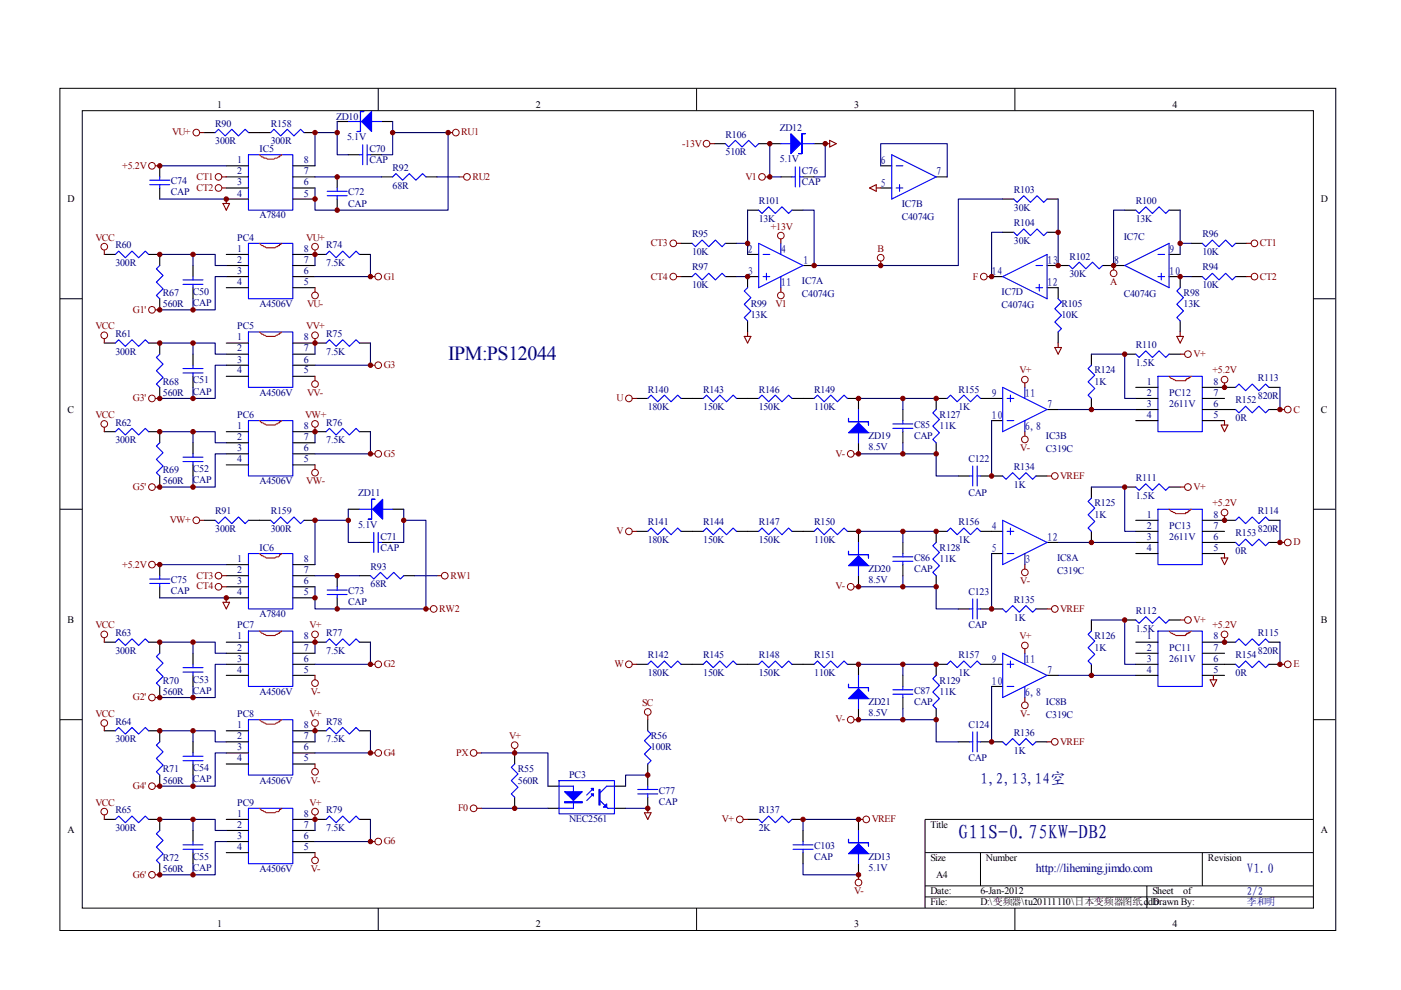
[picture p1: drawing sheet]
<svg xmlns="http://www.w3.org/2000/svg" width="297mm" height="210mm" viewBox="0 0 297 210" stroke-linecap="round" stroke-linejoin="round" font-family="sans-serif">
<g fill="none" stroke="#000" stroke-width=".21">
<path d="M12.7 18.7h270.5v178.6h-270.5zM80.2 18.7v4.7M147.7 18.7v4.7M215.2 18.7v4.7M17.4 23.5h261.1v169h-261.1zM12.7 63.3h4.7M278.4 63.3h4.7M12.7 108h4.7M278.4 108h4.7M12.7 152.6h4.7M278.4 152.6h4.7M278.4 173.7h-82.3v18.8"/>
<path d="M80.2 192.5v4.7M147.7 192.5v4.7M196.1 180.8h82.3M196.1 187.8h82.3M196.1 190.2h82.3M207.9 180.8v7M215.2 192.5v4.7M243.2 187.8v4.7M254.9 180.8v7"/>
</g>
<g fill="none" stroke="#00f" stroke-width=".23">
<path d="M31.7 39.2h4.3M31.7 38.2h4.3M33.9 37.5v.7M33.9 39.2v.7M45.6 28.1l.7-.7 1.4 1.4 1.4-1.4 1.5 1.4 1.4-1.4 .7 .7M52.7 32.8h9.4v11.8h-9.4zM57.4 28.1l.7-.7 1.4 1.4 1.4-1.4 1.4 1.4 1.4-1.4 .7 .7M71.5 39.9v.7M73.8 25.8h7.1M76.2 32.8h.7M76.9 30.7v4.2M77.8 32.8h.7"/>
<path d="M77.8 30.7v4.2M83.2 37.5l.8-.7 1.4 1.4 1.4-1.4 1.4 1.4 1.4-1.4 .7 .7M153.8 30.5l.7 .7 1.4-1.4 1.4 1.4 1.4-1.4 1.4 1.4 .8-.7M165.6 30.5h7M167.9 37.5h.7M168.6 35.4v4.2M169.6 37.5h.7M169.6 35.4v4.2M189.1 32.8l9.4 4.7-9.4 4.7zM190 35.2h1.4M190 39.9h1.4M190.7 39.2v1.4"/>
<path d="M24.5 53.9l.7-.7 1.4 1.5 1.4-1.5 1.4 1.5 1.4-1.5 .7 .7M33.9 56.3l-.7 .7 1.4 1.4-1.4 1.4 1.4 1.4-1.4 1.4 .7 .7M38.8 59.3h4.2M40.9 58.6v.7M52.7 51.6h9.4v11.7h-9.4zM69.1 53.9l.7-.7 1.5 1.5 1.4-1.5 1.4 1.5 1.4-1.5 .7 .7M69.4 41.5h4.2M69.4 40.6h4.2M71.5 41.5v.7M146.7 51.6l.7 .7 1.5-1.4 1.4 1.4 1.4-1.4 1.4 1.4 .7-.7M146.7 58.6l.7-.7 1.5 1.4 1.4-1.4 1.4 1.4 1.4-1.4 .7 .7M160.9 44.6l.7 .7 1.4-1.4 1.4 1.4 1.4-1.4 1.4 1.4 .7-.7"/>
<path d="M160.9 51.6l9.4 4.7-9.4 4.7zM161.8 53.9h1.4M161.8 58.6h1.4M162.5 57.9v1.4M165.6 51.6v2.3M165.6 58.6v2.4M212.6 58.6l9.4-4.7v9.4zM214.9 49.3l.7 .7 1.5-1.5 1.4 1.5 1.4-1.5 1.4 1.5 .7-.7M214.9 42.2l.7 .7 1.5-1.4 1.4 1.4 1.4-1.4 1.4 1.4 .7-.7M219.6 56.3h1.5M226.7 56.3l.7 .7 1.4-1.4 1.4 1.4 1.4-1.4 1.4 1.4 .8-.7M238.5 56.3l9.4-4.7v9.4z"/>
<path d="M240.8 44.6l.7 .7 1.4-1.4 1.4 1.4 1.4-1.4 1.5 1.4 .7-.7M245.5 53.9h1.4M245.5 58.6h1.4M246.2 57.9v1.4M254.9 58.6l.7 .7 1.4-1.4 1.4 1.4 1.5-1.4 1.4 1.4 .7-.7M254.9 51.6l.7 .7 1.4-1.4 1.4 1.4 1.5-1.4 1.4 1.4 .7-.7M24.5 72.7l.7-.7 1.4 1.4 1.4-1.4 1.4 1.4 1.4-1.4 .7 .7M33.9 75.1l-.7 .7 1.4 1.4-1.4 1.4 1.4 1.4-1.4 1.4 .7 .7M38.8 60.3h4.2M38.8 78.1h4.2M38.8 79.1h4.2M40.9 60.3v.7"/>
<path d="M40.9 77.4v.7M40.9 79.1v.7M52.7 70.4h9.4v11.7h-9.4zM69.1 72.7l.7-.7 1.5 1.4 1.4-1.4 1.4 1.4 1.4-1.4 .7 .7M158.5 61l-.7 .7 1.4 1.4-1.4 1.4 1.4 1.4-1.4 1.4 .7 .7M219.6 61h1.5M220.4 60.3v1.4M224.3 63.3l.8 .7-1.5 1.5 1.5 1.4-1.5 1.4 1.5 1.4-.8 .7M231.4 77.4l-.7 .7 1.4 1.4-1.4 1.5 1.4 1.4-1.4 1.4 .7 .7M240.8 75.1l.7 .7 1.4-1.4 1.4 1.4 1.4-1.4 1.5 1.4 .7-.7M245.5 79.8h9.4v11.7h-9.4zM250.2 61l-.7 .7 1.4 1.4-1.4 1.4 1.4 1.4-1.4 1.4 .7 .7"/>
<path d="M24.5 91.5l.7-.7 1.4 1.4 1.4-1.4 1.4 1.4 1.4-1.4 .7 .7M33.9 93.9l-.7 .7 1.4 1.4-1.4 1.4 1.4 1.4-1.4 1.4 .7 .7M38.8 96.9h4.2M38.8 97.9h4.2M40.9 96.2v.7M40.9 97.9v.7M52.7 89.2h9.4v11.7h-9.4zM69.1 91.5l.7-.7 1.5 1.4 1.4-1.4 1.4 1.4 1.4-1.4 .7 .7M137.3 84.5l.7-.7 1.5 1.4 1.4-1.4 1.4 1.4 1.4-1.4 .7 .7M149.1 84.5l.7-.7 1.4 1.4 1.4-1.4 1.4 1.4 1.4-1.4 .8 .7M160.9 84.5l.7-.7 1.4 1.4 1.4-1.4 1.4 1.4 1.4-1.4 .7 .7M172.6 84.5l.7-.7 1.4 1.4 1.4-1.4 1.5 1.4 1.4-1.4 .7 .7"/>
<path d="M182 86.8v7.1M189.3 89.9h4.2M189.3 90.8h4.2M191.4 89.2v.7M191.4 90.8v.7M198.5 86.8l-.7 .7 1.4 1.4-1.4 1.5 1.4 1.4-1.4 1.4 .7 .7M200.8 84.5l.7-.7 1.4 1.4 1.5-1.4 1.4 1.4 1.4-1.4 .7 .7M206.2 98.8v4.2M207.2 98.8v4.2M212.6 82.1l9.4 4.7-9.4 4.7zM213.5 89.2h1.4M213.5 84.5h1.4"/>
<path d="M214.2 83.8v1.4M217.3 82.1v2.4M217.3 89.2v2.3M262 86.8l.7 .7 1.4-1.4 1.4 1.4 1.4-1.4 1.4 1.4 .7-.7M262 82.1l.7-.7 1.4 1.4 1.4-1.4 1.4 1.4 1.4-1.4 .7 .7M45.6 110.3l.7 .7 1.4-1.4 1.4 1.4 1.5-1.4 1.4 1.4 .7-.7M52.7 117.4h9.4v11.7h-9.4zM57.4 110.3l.7 .7 1.4-1.4 1.4 1.4 1.4-1.4 1.4 1.4 .7-.7M76.2 108h7M78.5 115h.8M79.3 112.9v4.2M80.2 115h.7"/>
<path d="M80.2 112.9v4.2M137.3 112.7l.7-.7 1.5 1.4 1.4-1.4 1.4 1.4 1.4-1.4 .7 .7M149.1 112.7l.7-.7 1.4 1.4 1.4-1.4 1.4 1.4 1.4-1.4 .8 .7M160.9 112.7l.7-.7 1.4 1.4 1.4-1.4 1.4 1.4 1.4-1.4 .7 .7M172.6 112.7l.7-.7 1.4 1.4 1.4-1.4 1.5 1.4 1.4-1.4 .7 .7M182 115v7.1M189.3 118.1h4.2M189.3 119h4.2M191.4 117.4v.7M191.4 119v.7M198.5 115l-.7 .7 1.4 1.4-1.4 1.4 1.4 1.4-1.4 1.5 .7 .7M200.8 112.7l.7-.7 1.4 1.4 1.5-1.4 1.4 1.4 1.4-1.4 .7 .7"/>
<path d="M205.5 100.9h.7M207.2 100.9h.7M212.6 100.9l.7 .7 1.4-1.4 1.4 1.4 1.4-1.4 1.4 1.4 .7-.7M212.6 110.3l9.4 4.7-9.4 4.7zM213.5 117.4h1.4M213.5 112.7h1.4M214.2 112v1.4M231.4 105.6l-.7 .7 1.4 1.4-1.4 1.4 1.4 1.5-1.4 1.4 .7 .7M240.8 103.3l.7 .7 1.4-1.4 1.4 1.4 1.4-1.4 1.5 1.4 .7-.7M245.5 108h9.4v11.7h-9.4zM262 115l.7 .7 1.4-1.4 1.4 1.4 1.4-1.4 1.4 1.4 .7-.7M262 110.3l.7-.7 1.4 1.4 1.4-1.4 1.4 1.4 1.4-1.4 .7 .7"/>
<path d="M24.5 136.2l.7-.8 1.4 1.5 1.4-1.5 1.4 1.5 1.4-1.5 .7 .8M31.7 123.7h4.3M31.7 122.8h4.3M33.9 138.5l-.7 .7 1.4 1.4-1.4 1.4 1.4 1.4-1.4 1.4 .7 .7M33.9 122.1v.7M33.9 123.7v.7M52.7 133.8h9.4v11.7h-9.4zM69.1 136.2l.7-.8 1.5 1.5 1.4-1.5 1.4 1.5 1.4-1.5 .7 .8M69.4 125.1h4.2M69.4 126.1h4.2M71.5 124.4v.7M71.5 126.1v.7"/>
<path d="M78.5 122.1l.8 .7 1.4-1.4 1.4 1.4 1.4-1.4 1.4 1.4 .7-.7M205.5 129.1h.7M206.2 127v4.2M207.2 127v4.2M207.2 129.1h.7M212.6 129.1l.7 .7 1.4-1.4 1.4 1.4 1.4-1.4 1.4 1.4 .7-.7M212.6 138.5l9.4 4.7-9.4 4.7zM217.3 138.5v2.4M231.4 133.8l-.7 .7 1.4 1.4-1.4 1.4 1.4 1.4-1.4 1.4 .7 .8M240.8 131.5l.7 .7 1.4-1.4 1.4 1.4 1.4-1.4 1.5 1.4 .7-.7M245.5 133.8h9.4v11.7h-9.4zM262 136.2l.7-.8 1.4 1.5 1.4-1.5 1.4 1.5 1.4-1.5 .7 .8"/>
<path d="M24.5 154.9l.7-.7 1.4 1.4 1.4-1.4 1.4 1.4 1.4-1.4 .7 .7M33.9 157.3l-.7 .7 1.4 1.4-1.4 1.4 1.4 1.4-1.4 1.4 .7 .7M38.8 141.6h4.2M38.8 142.5h4.2M40.9 140.9v.7M40.9 142.5v.7M40.9 159.6v.7M52.7 152.6h9.4v11.7h-9.4zM69.1 154.9l.7-.7 1.5 1.4 1.4-1.4 1.4 1.4 1.4-1.4 .7 .7M137.3 154.9l.7 .7-1.4 1.5 1.4 1.4-1.4 1.4 1.4 1.4-.7 .7M137.3 140.9l.7-.8 1.5 1.5 1.4-1.5 1.4 1.5 1.4-1.5 .7 .8M149.1 140.9l.7-.8 1.4 1.5 1.4-1.5 1.4 1.5 1.4-1.5 .8 .8"/>
<path d="M160.9 140.9l.7-.8 1.4 1.5 1.4-1.5 1.4 1.5 1.4-1.5 .7 .8M172.6 140.9l.7-.8 1.4 1.5 1.4-1.5 1.5 1.5 1.4-1.5 .7 .8M182 143.2v7M189.3 146.3h4.2M189.3 147.2h4.2M191.4 145.5v.8M191.4 147.2v.7M198.5 143.2l-.7 .7 1.4 1.4-1.4 1.4 1.4 1.4-1.4 1.4 .7 .7M200.8 140.9l.7-.8 1.4 1.5 1.5-1.5 1.4 1.5 1.4-1.5 .7 .8M205.5 157.3h.7M206.2 155.2v4.2M207.2 155.2v4.2"/>
<path d="M207.2 157.3h.7M212.6 157.3l.7 .7 1.4-1.4 1.4 1.4 1.4-1.4 1.4 1.4 .7-.7M213.5 145.5h1.4M213.5 140.9h1.4M214.2 140.1v1.5M217.3 145.5v2.4M262 140.9l.7 .7 1.4-1.5 1.4 1.5 1.4-1.5 1.4 1.5 .7-.7M24.5 173.7l.7-.7 1.4 1.4 1.4-1.4 1.4 1.4 1.4-1.4 .7 .7M33.9 176.1l-.7 .7 1.4 1.4-1.4 1.4 1.4 1.4-1.4 1.4 .7 .7M38.8 160.3h4.2M38.8 161.3h4.2M38.8 179.1h4.2"/>
<path d="M40.9 161.3v.7M40.9 178.4v.7M52.7 171.4h9.4v11.7h-9.4zM69.1 173.7l.7-.7 1.5 1.4 1.4-1.4 1.4 1.4 1.4-1.4 .7 .7M109.1 162l-.7 .7 1.4 1.4-1.4 1.4 1.4 1.4-1.4 1.4 .7 .7M118.5 165.5h11.8v7.1h-11.8zM118.5 166.7h3.1v4.7h-3.1M125.8 168.3l-1.4 1.4M125.8 167.2l-1.4 1.4M127.2 169.7l1.7 1.7h1.4M130.3 166.7h-1.7l-1.4 1.4M135.2 168.3h4.3"/>
<path d="M135.2 167.4h4.3M137.3 166.7v.7M137.3 168.3v.7M160.9 173.7l.7 .7 1.4-1.4 1.4 1.4 1.4-1.4 1.4 1.4 .7-.7M168.1 179.1h4.3M170.3 178.4v.7M182 176.1v7M38.8 180.1h4.2M40.9 180.1v.7M168.1 180.1h4.3M170.3 180.1v.7"/>
</g>
<g fill="none" stroke="#000" stroke-width=".23">
<path d="M33.9 35.2v2.3M33.9 39.9v2.3M43.3 28.1h2.3M48 35.2h4.7M48 37.5h4.7M48 39.9h4.7M52.7 28.1h4.7M62.1 35.2h4.7M62.1 37.5h4.7M62.1 39.9h4.7M64.4 28.1h2.4M71.5 37.5v2.4"/>
<path d="M71.5 25.8h2.3M73.8 32.8h2.4M78.5 32.8h2.4M80.9 37.5h2.3M80.9 25.8h2.3M90.3 37.5h2.4M151.4 30.5h2.4M160.9 30.5h4.7M165.6 37.5h2.3M170.3 37.5h2.3M172.6 30.5h2.4M186.7 35.2h2.4"/>
<path d="M186.7 39.9h2.4M198.5 37.5h2.3M22.1 53.9h2.4M31.5 53.9h2.4v2.4M40.9 56.3v2.3M48 42.2h4.7M48 53.9h4.7M48 56.3h4.7M48 58.6h4.7M62.1 42.2h4.7M62.1 53.9h7M62.1 56.3h4.7"/>
<path d="M62.1 58.6h4.7M71.5 42.2v2.4M76.2 53.9h2.3M144.4 58.6h2.3M144.4 51.6h2.3M153.8 58.6h2.4M153.8 51.6h2.4M158.5 53.9h2.4M158.5 44.6h2.4M160.9 58.6h-2.4v2.4M167.9 44.6h2.4M170.3 56.3h2.3"/>
<path d="M210.2 58.6h2.4M212.6 42.2h2.3M212.6 49.3h2.3M222 42.2h2.3M222 56.3h4.7M222 49.3h2.3M233.8 56.3h4.7M238.5 44.6h2.3M247.9 53.9h2.3M247.9 58.6h2.3v2.4M247.9 44.6h2.3M252.6 58.6h2.3"/>
<path d="M252.6 51.6h2.3M262 58.6h2.3M262 51.6h2.3M22.1 72.7h2.4M31.5 72.7h2.4v2.4M33.9 63.3v2.4M40.9 61v2.3M40.9 75.1v2.3M40.9 79.8v2.3M48 61h4.7M48 72.7h4.7M48 75.1h4.7"/>
<path d="M48 77.4h4.7M48 79.8h4.7M62.1 61h4.7M62.1 72.7h7M62.1 75.1h4.7M62.1 77.4h4.7M62.1 79.8h4.7M76.2 72.7h2.3M158.5 68v2.4M222 61h2.3v2.3M224.3 70.4v2.3M231.4 75.1v2.3"/>
<path d="M238.5 75.1h2.3M247.9 75.1h2.3M250.2 68v2.4M22.1 91.5h2.4M31.5 91.5h2.4v2.4M33.9 82.1v2.4M40.9 93.9v2.3M40.9 98.6v2.3M48 91.5h4.7M48 93.9h4.7M48 96.2h4.7M48 98.6h4.7"/>
<path d="M62.1 91.5h7M62.1 93.9h4.7M62.1 96.2h4.7M62.1 98.6h4.7M76.2 91.5h2.3M135 84.5h2.3M144.4 84.5h4.7M156.2 84.5h4.7M167.9 84.5h4.7M179.7 84.5h2.3v2.3M182 93.9v2.3M191.4 86.8v2.4"/>
<path d="M191.4 91.5v2.4M198.5 93.9v2.3M200.8 84.5h-2.3v2.3M207.9 84.5h4.7M210.2 89.2h2.4M222 86.8h2.3M231.4 84.5v2.3M240.8 89.2h4.7M240.8 84.5h4.7M240.8 86.8h4.7M240.8 82.1h4.7M254.9 89.2h4.7"/>
<path d="M254.9 84.5h4.7M254.9 86.8h7.1M254.9 82.1h7.1M269 86.8h2.4M269 82.1h2.4M33.9 100.9v2.4M33.9 119.7v2.4M43.3 110.3h2.3M48 119.7h4.7M52.7 110.3h4.7M62.1 119.7h4.7M64.4 110.3h2.4"/>
<path d="M73.8 108h2.4M76.2 115h2.3M80.9 115h2.3M83.2 108h2.4M135 112.7h2.3M144.4 112.7h4.7M156.2 112.7h4.7M167.9 112.7h4.7M179.7 112.7h2.3v2.3M191.4 115v2.4M191.4 119.7v2.4M200.8 112.7h-2.3v2.3"/>
<path d="M203.2 100.9h2.3M207.9 112.7h4.7M207.9 100.9h4.7M210.2 117.4h2.4M219.6 100.9h2.4M222 115h2.3M231.4 103.3v2.3M231.4 112.7v2.3M238.5 103.3h2.3M240.8 110.3h4.7M240.8 115h4.7M240.8 117.4h4.7"/>
<path d="M240.8 112.7h4.7M247.9 103.3h2.3M254.9 110.3h7.1M254.9 115h7.1M254.9 117.4h4.7M254.9 112.7h4.7M269 110.3h2.4M269 115h2.4M22.1 136.2h2.4M31.5 136.2h2.4v2.3M33.9 124.4v2.4M40.9 138.5v2.4"/>
<path d="M48 122.1h4.7M48 124.4h4.7M48 126.8h4.7M48 136.2h4.7M48 138.5h4.7M62.1 122.1h4.7M62.1 124.4h4.7M62.1 126.8h4.7M62.1 136.2h7M62.1 138.5h4.7M71.5 122.1v2.3M71.5 126.8v2.3"/>
<path d="M76.2 122.1h2.3M76.2 136.2h2.3M85.6 122.1h2.4M182 122.1v2.3M198.5 122.1v2.3M203.2 129.1h2.3M207.9 129.1h4.7M219.6 129.1h2.4M231.4 131.5v2.3M238.5 131.5h2.3M240.8 136.2h4.7M240.8 138.5h4.7"/>
<path d="M247.9 131.5h2.3M254.9 136.2h7.1M254.9 138.5h4.7M269 136.2h2.4M22.1 154.9h2.4M31.5 154.9h2.4v2.4M33.9 145.5v2.4M40.9 143.2v2.3M40.9 157.3v2.3M48 140.9h4.7M48 143.2h4.7M48 154.9h4.7"/>
<path d="M48 157.3h4.7M48 159.6h4.7M62.1 140.9h4.7M62.1 143.2h4.7M62.1 154.9h7M62.1 157.3h4.7M62.1 159.6h4.7M76.2 154.9h2.3M109.1 159.6v2.4M135 140.9h2.3M137.3 152.6v2.3M144.4 140.9h4.7"/>
<path d="M156.2 140.9h4.7M167.9 140.9h4.7M179.7 140.9h2.3v2.3M182 150.2v2.4M191.4 143.2v2.3M191.4 147.9v2.3M198.5 150.2v2.4M200.8 140.9h-2.3v2.3M203.2 157.3h2.3M207.9 140.9h4.7M207.9 157.3h4.7M210.2 145.5h2.4"/>
<path d="M219.6 157.3h2.4M222 143.2h2.3M231.4 140.9v2.3M240.8 140.9h4.7M240.8 143.2h4.7M254.9 140.9h7.1M254.9 143.2h4.7M269 140.9h2.4M22.1 173.7h2.4M31.5 173.7h2.4v2.4M33.9 164.3v2.4M40.9 162v2.3"/>
<path d="M40.9 176.1v2.3M48 162h4.7M48 173.7h4.7M48 176.1h4.7M48 178.4h4.7M62.1 162h4.7M62.1 173.7h7M62.1 176.1h4.7M62.1 178.4h4.7M76.2 173.7h2.3M109.1 169v2.4M116.2 166.7h2.3"/>
<path d="M116.2 171.4h2.3M130.3 166.7h2.3M130.3 171.4h2.3M137.3 162v4.7M137.3 169v2.4M158.5 173.7h2.4M167.9 173.7h2.4M170.3 176.1v2.3M182 173.7v2.4M33.9 183.1v2.4M40.9 180.8v2.3M48 180.8h4.7"/>
<path d="M62.1 180.8h4.7M170.3 180.8v2.3M182 183.1v2.4"/>
</g>
<path d="M55 32.8l.5 .5h.2l.3 .2h.4l.3 .2h1.4l.2-.2h.5l.5-.2v-.3l.4-.2M55 51.6a2.67 2.67 0 0 0 2.1 .9 2.17 2.17 0 0 0 1.9-.4h.3v-.3h.2l.2-.2M55 70.4a2.71 2.71 0 0 0 2.1 .9 2.17 2.17 0 0 0 1.9-.4h.3v-.3h.2l.2-.2M247.9 79.8a2.68 2.68 0 0 0 2.1 .9h1.4l.2-.4h.5v-.3l.5-.2M55 89.2a2.71 2.71 0 0 0 2.1 .9 2.17 2.17 0 0 0 1.9-.5h.3v-.2l.4-.2M55 117.4a2.71 2.71 0 0 0 2.1 .9h1.2l.3-.2h.4l.3-.5h.2l.2-.2M247.9 108a2.68 2.68 0 0 0 2.1 .9h1.4v-.2h.5l.2-.5 .5-.2M55 133.8a2.71 2.71 0 0 0 2.1 .9 2.17 2.17 0 0 0 1.9-.4h.3v-.3l.4-.2M247.9 133.8a2.71 2.71 0 0 0 2.1 .9h1.4l.2-.4h.5v-.3l.5-.2M55 152.6a2.68 2.68 0 0 0 2.1 .9 2.19 2.19 0 0 0 1.9-.4h.3v-.3l.4-.2M55 171.4a2.68 2.68 0 0 0 2.1 .9h1.2l.3-.2h.4l.3-.5 .4-.2" fill="none" stroke="#f00" stroke-width=".23"/>
<g fill="none" stroke="#800000" stroke-width=".21">
<circle cx="32.2" cy="35.2" r=".71"/>
<circle cx="41.6" cy="28.1" r=".7"/>
<circle cx="46.3" cy="39.9" r=".7"/>
<circle cx="46.3" cy="37.5" r=".7"/>
<circle cx="96.7" cy="28.1" r=".7"/>
<circle cx="99" cy="37.5" r=".71"/>
<circle cx="149.8" cy="30.5" r=".71"/>
<circle cx="161.6" cy="37.5" r=".71"/>
<circle cx="22.1" cy="52.3" r=".71"/>
<circle cx="66.8" cy="52.3" r=".71"/>
<circle cx="80.2" cy="58.6" r=".71"/>
<circle cx="142.7" cy="51.6" r=".71"/>
<circle cx="142.7" cy="58.6" r=".71"/>
<circle cx="165.6" cy="50" r=".7"/>
<circle cx="186.7" cy="54.7" r=".71"/>
<circle cx="208.6" cy="58.6" r=".71"/>
<circle cx="236.1" cy="57.9" r=".71"/>
<circle cx="266" cy="51.6" r=".71"/>
<circle cx="266" cy="58.6" r=".7"/>
<circle cx="22.1" cy="71.1" r=".71"/>
<circle cx="32.2" cy="65.7" r=".71"/>
<circle cx="66.8" cy="62.6" r=".71"/>
<circle cx="66.8" cy="71.1" r=".71"/>
<circle cx="80.2" cy="77.4" r=".71"/>
<circle cx="165.6" cy="62.6" r=".71"/>
<circle cx="251.9" cy="75.1" r=".71"/>
<circle cx="22.1" cy="89.9" r=".71"/>
<circle cx="32.2" cy="84.5" r=".71"/>
<circle cx="66.8" cy="81.4" r=".71"/>
<circle cx="66.8" cy="89.9" r=".71"/>
<circle cx="80.2" cy="96.2" r=".71"/>
<circle cx="133.3" cy="84.5" r=".7"/>
<circle cx="180.4" cy="96.2" r=".71"/>
<circle cx="217.3" cy="93.2" r=".71"/>
<circle cx="217.3" cy="80.5" r=".7"/>
<circle cx="259.6" cy="80.5" r=".71"/>
<circle cx="273" cy="86.8" r=".71"/>
<circle cx="32.2" cy="103.3" r=".71"/>
<circle cx="32.2" cy="119.7" r=".71"/>
<circle cx="41.6" cy="110.3" r=".71"/>
<circle cx="66.8" cy="100.2" r=".71"/>
<circle cx="133.3" cy="112.7" r=".71"/>
<circle cx="223.6" cy="100.9" r=".7"/>
<circle cx="251.9" cy="103.3" r=".71"/>
<circle cx="259.6" cy="108.7" r=".71"/>
<circle cx="273" cy="115" r=".71"/>
<circle cx="22.1" cy="134.5" r=".71"/>
<circle cx="46.3" cy="124.4" r=".7"/>
<circle cx="46.3" cy="122.1" r=".7"/>
<circle cx="66.8" cy="134.5" r=".71"/>
<circle cx="92" cy="129.1" r=".71"/>
<circle cx="94.3" cy="122.1" r=".71"/>
<circle cx="180.4" cy="124.4" r=".7"/>
<circle cx="217.3" cy="121.4" r=".7"/>
<circle cx="217.3" cy="136.9" r=".7"/>
<circle cx="223.6" cy="129.1" r=".71"/>
<circle cx="251.9" cy="131.5" r=".71"/>
<circle cx="259.6" cy="134.5" r=".71"/>
<circle cx="22.1" cy="153.3" r=".71"/>
<circle cx="32.2" cy="147.9" r=".71"/>
<circle cx="66.8" cy="144.8" r=".71"/>
<circle cx="66.8" cy="153.3" r=".71"/>
<circle cx="80.2" cy="140.8" r=".71"/>
<circle cx="80.2" cy="159.6" r=".71"/>
<circle cx="100.4" cy="159.6" r=".71"/>
<circle cx="109.1" cy="158" r=".71"/>
<circle cx="133.3" cy="140.8" r=".71"/>
<circle cx="137.3" cy="150.9" r=".71"/>
<circle cx="180.4" cy="152.6" r=".7"/>
<circle cx="217.3" cy="149.5" r=".7"/>
<circle cx="223.6" cy="157.3" r=".71"/>
<circle cx="273" cy="140.8" r=".71"/>
<circle cx="22.1" cy="172.1" r=".71"/>
<circle cx="32.2" cy="166.7" r=".71"/>
<circle cx="66.8" cy="163.6" r=".71"/>
<circle cx="66.8" cy="172.1" r=".71"/>
<circle cx="80.2" cy="178.4" r=".71"/>
<circle cx="100.4" cy="171.4" r=".71"/>
<circle cx="156.9" cy="173.7" r=".71"/>
<circle cx="183.7" cy="173.7" r=".71"/>
<circle cx="32.2" cy="185.5" r=".71"/>
<circle cx="66.8" cy="182.4" r=".71"/>
<circle cx="182" cy="187.1" r=".71"/>
</g>
<g fill="none" stroke="#800000" stroke-width=".23">
<path d="M32.9 35.2h1M42.3 28.1h1M47 37.5h1M47 39.9h1M95 28.1h.9M97.4 37.5h.9M150.5 30.5h.9M162.3 37.5h.9M175 30.5h.9M175.9 29.8l1.4 .7-1.4 .7zM184.4 39.9l1.4-.7v1.4zM185.8 39.9h.9"/>
<path d="M22.1 53v.9M47.3 43.1h1.4l-.7 1.5zM48 42.2v.9M66.8 53v.9M78.5 58.6h1M143.5 51.6h.9M143.5 58.6h.9M165.6 50.7v.9M186.7 55.4v.9M209.3 58.6h.9M236.1 56.3v.9M264.3 51.6h1"/>
<path d="M264.3 58.6h1M22.1 71.8v.9M32.9 65.7h1M66.8 61v.9M66.8 71.8v.9M66.8 79.8v.9M78.5 77.4h1M157.8 71.3h1.4l-.7 1.4zM158.5 70.4v.9M165.6 61v.9M223.6 73.7h1.5l-.8 1.4zM224.3 72.7v1"/>
<path d="M249.5 71.3h1.4l-.7 1.4zM250.2 70.4v.9M250.2 75.1h1M22.1 90.6v.9M32.9 84.5h1M66.8 90.6v.9M66.8 98.6v.9M78.5 96.2h1M134 84.5h1M181.1 96.2h.9M217.3 81.2v.9M217.3 91.5v1"/>
<path d="M258.9 90.1h1.4l-.7 1.4zM259.6 81.2v.9M259.6 89.2v.9M271.4 86.8h.9M32.9 103.3h1M32.9 119.7h1M42.3 110.3h1M134 112.7h1M217.3 119.7v1M222 100.9h.9M250.2 103.3h1M258.9 118.3h1.4l-.7 1.4z"/>
<path d="M259.6 109.4v.9M259.6 117.4v.9M271.4 115h.9M22.1 135.2v1M47 122.1h1M47 124.4h1M47.3 127.7h1.4l-.7 1.4zM48 126.8v.9M66.8 135.2v1M90.3 129.1h.9M92.7 122.1h.9M181.1 124.4h.9"/>
<path d="M217.3 137.6v.9M222 129.1h.9M250.2 131.5h1M259.6 135.2v1M22.1 154v.9M32.9 147.9h1M66.8 143.2v.9M66.8 154v.9M78.5 140.9h1M78.5 159.6h1M101.1 159.6h1M109.1 158.7v.9"/>
<path d="M134 140.9h1M137.3 151.7v.9M181.1 152.6h.9M217.3 147.9v.9M222 157.3h.9M256.6 144.1h1.4l-.7 1.4zM257.3 143.2v.9M271.4 140.9h.9M22.1 172.8v.9M32.9 166.7h1M66.8 162v.9M66.8 172.8v.9"/>
<path d="M78.5 178.4h1M101.1 171.4h1M136.6 172.3h1.4l-.7 1.4zM137.3 171.4v.9M157.6 173.7h.9M182 173.7h1M32.9 185.5h1M66.8 180.8v.9M182 185.5v.9"/>
</g>
<g fill="none" stroke="#000080" stroke-width=".23">
<path d="M33.9 35.2h14.1M66.8 37.5h14.1M71.5 25.8v7h2.3M71.5 28.1h-4.7v7.1M83.2 28.1h11.8v16.5h-28.2v-4.7M83.2 25.8v7h-2.3M92.7 37.5h4.7M163.2 30.5v7h2.4M175 30.5v7h-2.4M186.7 35.2v-4.7h14.1v7M33.9 53.9h11.7v2.4h2.4M33.9 42.2h14.1"/>
<path d="M40.9 53.9v2.4M48 58.6h-2.4v7.1h-11.7M66.8 53.9v2.4M78.5 53.9v4.7h-11.7M156.2 51.6h2.3M156.2 58.6h2.3M158.5 44.6v9.3M212.6 42.2h-9.4v14.1h-30.6v-11.7h-2.3M212.6 49.3h-2.4v9.3M224.3 42.2v14.1M238.5 44.6h-2.4v11.7M250.2 51.6h2.4"/>
<path d="M250.2 58.6h2.4M250.2 44.6v9.3M33.9 72.7h11.7v2.4h2.4M40.9 63.3v2.4M40.9 72.7v2.4M48 77.4h-2.4v7.1h-11.7M66.8 72.7v2.4M78.5 72.7v4.7h-11.7M231.4 75.1h7.1v9.4h2.3M33.9 91.5h11.7v2.4h2.4M40.9 82.1v2.4M40.9 91.5v2.4"/>
<path d="M48 96.2h-2.4v7.1h-11.7M66.8 91.5v2.4M78.5 91.5v4.7h-11.7M182 96.2h16.5v4.7h4.7M182 84.5h16.5M191.4 84.5v2.3M191.4 93.9v2.3M210.2 89.2v11.7M224.3 86.8h16.5M271.4 82.1v4.7M33.9 119.7h14.1M40.9 100.9v2.4"/>
<path d="M73.8 108v7h2.4M73.8 110.3h-7v9.4M85.6 110.3h4.7v18.8h-23.5v-4.7M85.6 108v7h-2.4M182 112.7h16.5M191.4 112.7v2.3M210.2 117.4v11.7M217.3 117.4v2.3M224.3 115h16.5M231.4 103.3h7.1v9.4h2.3M271.4 110.3v4.7M33.9 136.2h11.7v2.3h2.4"/>
<path d="M33.9 126.8h14.1M40.9 136.2v2.3M66.8 136.2v2.3M66.8 122.1h9.4M78.5 136.2v4.7h-11.7M88 122.1h4.7M182 124.4h16.5v4.7h4.7M191.4 122.1v2.3M231.4 131.5h7.1v9.4h2.3M271.4 136.2v4.7M33.9 154.9h11.7v2.4h2.4M40.9 145.5v2.4"/>
<path d="M40.9 154.9v2.4M48 140.9h-2.4v7h-11.7M48 159.6h-2.4v7.1h-11.7M66.8 154.9v2.4M78.5 154.9v4.7h-11.7M102.1 159.6h14.1v7.1M182 152.6h16.5v4.7h4.7M182 140.9h16.5M191.4 140.9v2.3M191.4 150.2v2.4M210.2 145.5v11.8M224.3 143.2h16.5"/>
<path d="M33.9 173.7h11.7v2.4h2.4M40.9 164.3v2.4M40.9 173.7v2.4M48 178.4h-2.4v7.1h-11.7M66.8 173.7v2.4M78.5 173.7v4.7h-11.7M102.1 171.4h14.1M132.6 171.4h4.7M137.3 164.3h-4.7v2.4M182 173.7h-11.7v2.4M40.9 183.1v2.4M170.3 183.1v2.4h11.7"/>
</g>
<g fill="#800000" stroke="#800000" stroke-width=".21">
<circle cx="33.9" cy="53.9" r=".47"/>
<circle cx="33.9" cy="65.7" r=".47"/>
<circle cx="40.9" cy="53.9" r=".47"/>
<circle cx="40.9" cy="65.7" r=".47"/>
<circle cx="33.9" cy="72.7" r=".47"/>
<circle cx="40.9" cy="72.7" r=".47"/>
<circle cx="40.9" cy="84.5" r=".47"/>
<circle cx="33.9" cy="91.5" r=".47"/>
<circle cx="40.9" cy="91.5" r=".47"/>
<circle cx="40.9" cy="103.3" r=".47"/>
<circle cx="33.9" cy="136.2" r=".47"/>
<circle cx="40.9" cy="136.2" r=".47"/>
<circle cx="40.9" cy="147.9" r=".47"/>
<circle cx="33.9" cy="154.9" r=".47"/>
<circle cx="40.9" cy="154.9" r=".47"/>
<circle cx="40.9" cy="166.7" r=".47"/>
<circle cx="33.9" cy="173.7" r=".47"/>
<circle cx="40.9" cy="173.7" r=".47"/>
<circle cx="40.9" cy="185.5" r=".47"/>
<circle cx="71.5" cy="37.5" r=".47"/>
<circle cx="66.8" cy="28.1" r=".47"/>
<circle cx="71.5" cy="28.1" r=".47"/>
<circle cx="83.2" cy="28.1" r=".47"/>
<circle cx="71.5" cy="122.1" r=".47"/>
<circle cx="66.8" cy="110.3" r=".47"/>
<circle cx="73.8" cy="110.3" r=".47"/>
<circle cx="85.6" cy="110.3" r=".47"/>
<circle cx="33.9" cy="35.2" r=".47"/>
<circle cx="48" cy="42.2" r=".47"/>
<circle cx="33.9" cy="119.7" r=".47"/>
<circle cx="48" cy="126.8" r=".47"/>
<circle cx="33.9" cy="147.9" r=".47"/>
<circle cx="33.9" cy="166.7" r=".47"/>
<circle cx="33.9" cy="185.5" r=".47"/>
<circle cx="33.9" cy="84.5" r=".47"/>
<circle cx="33.9" cy="103.3" r=".47"/>
<circle cx="182" cy="185.5" r=".47"/>
<circle cx="182" cy="173.7" r=".47"/>
<circle cx="170.3" cy="173.7" r=".47"/>
<circle cx="66.8" cy="42.2" r=".47"/>
<circle cx="71.5" cy="44.6" r=".47"/>
<circle cx="66.8" cy="136.2" r=".47"/>
<circle cx="66.8" cy="154.9" r=".47"/>
<circle cx="66.8" cy="173.7" r=".47"/>
<circle cx="66.8" cy="53.9" r=".47"/>
<circle cx="66.8" cy="72.7" r=".47"/>
<circle cx="66.8" cy="91.5" r=".47"/>
<circle cx="78.5" cy="77.4" r=".47"/>
<circle cx="78.5" cy="96.2" r=".47"/>
<circle cx="78.5" cy="140.8" r=".47"/>
<circle cx="78.5" cy="159.6" r=".47"/>
<circle cx="78.5" cy="178.4" r=".47"/>
<circle cx="78.5" cy="58.6" r=".47"/>
<circle cx="71.5" cy="129.1" r=".47"/>
<circle cx="66.8" cy="126.8" r=".47"/>
<circle cx="137.3" cy="164.3" r=".47"/>
<circle cx="137.3" cy="171.4" r=".47"/>
<circle cx="109.1" cy="171.4" r=".47"/>
<circle cx="163.2" cy="30.5" r=".47"/>
<circle cx="158.5" cy="58.6" r=".47"/>
<circle cx="175" cy="30.5" r=".47"/>
<circle cx="250.2" cy="58.6" r=".47"/>
<circle cx="236.1" cy="56.3" r=".47"/>
<circle cx="172.6" cy="56.3" r=".47"/>
<circle cx="163.2" cy="37.5" r=".47"/>
<circle cx="158.5" cy="51.6" r=".47"/>
<circle cx="224.3" cy="56.3" r=".47"/>
<circle cx="210.2" cy="58.6" r=".47"/>
<circle cx="224.3" cy="49.3" r=".47"/>
<circle cx="250.2" cy="51.6" r=".47"/>
<circle cx="186.7" cy="56.3" r=".47"/>
<circle cx="182" cy="84.5" r=".47"/>
<circle cx="198.5" cy="84.5" r=".47"/>
<circle cx="198.5" cy="96.2" r=".47"/>
<circle cx="182" cy="96.2" r=".47"/>
<circle cx="210.2" cy="100.9" r=".47"/>
<circle cx="191.4" cy="96.2" r=".47"/>
<circle cx="191.4" cy="84.5" r=".47"/>
<circle cx="259.6" cy="82.1" r=".47"/>
<circle cx="231.4" cy="86.8" r=".47"/>
<circle cx="238.5" cy="75.1" r=".47"/>
<circle cx="271.4" cy="86.8" r=".47"/>
<circle cx="182" cy="112.7" r=".47"/>
<circle cx="198.5" cy="112.7" r=".47"/>
<circle cx="198.5" cy="124.4" r=".47"/>
<circle cx="182" cy="124.4" r=".47"/>
<circle cx="210.2" cy="129.1" r=".47"/>
<circle cx="191.4" cy="124.4" r=".47"/>
<circle cx="191.4" cy="112.7" r=".47"/>
<circle cx="259.6" cy="110.3" r=".47"/>
<circle cx="231.4" cy="115" r=".47"/>
<circle cx="238.5" cy="103.3" r=".47"/>
<circle cx="271.4" cy="115" r=".47"/>
<circle cx="182" cy="140.8" r=".47"/>
<circle cx="198.5" cy="140.8" r=".47"/>
<circle cx="198.5" cy="152.6" r=".47"/>
<circle cx="182" cy="152.6" r=".47"/>
<circle cx="210.2" cy="157.3" r=".47"/>
<circle cx="191.4" cy="152.6" r=".47"/>
<circle cx="191.4" cy="140.8" r=".47"/>
<circle cx="231.4" cy="143.2" r=".47"/>
<circle cx="238.5" cy="131.5" r=".47"/>
<circle cx="271.4" cy="140.8" r=".47"/>
<circle cx="259.6" cy="136.2" r=".47"/>
<circle cx="109.1" cy="159.6" r=".47"/>
<circle cx="95" cy="28.1" r=".47"/>
<circle cx="90.3" cy="129.1" r=".47"/>
</g>
<g fill="#00f" stroke="#00f" stroke-width=".23">
<path d="M76.7 25.8l2.1-2.1v4.2z"/>
<path d="M79 108l2.1-2.1v4.2z"/>
<path d="M119.7 167.9h3.8l-1.9 1.8z"/>
<path d="M125.3 167.2h.5v.4z"/>
<path d="M125.3 168.3h.5v.5z"/>
<path d="M128.6 170.4v.7h-.7z"/>
<path d="M167.7 28.3l2.1 2.2-2.1 2.1z"/>
<path d="M179.9 181l2.1-2.1 2.1 2.1z"/>
<path d="M179.9 91.8l2.1-2.2 2.1 2.2z"/>
<path d="M179.9 119.9l2.1-2.1 2.1 2.1z"/>
<path d="M179.9 148.1l2.1-2.1 2.1 2.1z"/>
<path d="M76.4 23.7h.7h-.7v4.2h-.7h.7z" fill-rule="evenodd"/>
<path d="M78.8 105.9h.7h-.7v4.2h-.7h.7z" fill-rule="evenodd"/>
<path d="M119.7 170h3.8v.2h-3.8z" fill-rule="evenodd"/>
<path d="M127 167.4h.2v3.3h-.2z" fill-rule="evenodd"/>
<path d="M170 28.3v4.3h-.7h.7v-4.3h.7z" fill-rule="evenodd"/>
<path d="M179.9 178v.7h4.2v.7v-.7h-4.2z" fill-rule="evenodd"/>
<path d="M179.9 88.7v.7h4.2v.7v-.7h-4.2z" fill-rule="evenodd"/>
<path d="M179.9 116.9v.7h4.2v.7v-.7h-4.2z" fill-rule="evenodd"/>
<path d="M179.9 145.1v.7h4.2v.7v-.7h-4.2z" fill-rule="evenodd"/>
</g>
<g font-size="4.2" fill="#000080">
<text x="95" y="76.4">IPM:PS12044</text>
<text x="203.2" y="177.8">G11S-0.75KW-DB2</text>
</g>
<text font-size="3.3" fill="#000080" x="207.9" y="166.2">1,2,13,14空</text>
<text font-size="2.8" fill="#000080" x="264.3" y="185.1">V1.0</text>
<text font-size="2.5" fill="#000080" x="219.6" y="184.8">http://liheming.jimdo.com</text>
<g font-size="2.3" fill="#000080">
<text x="186.7" y="34.8">6</text>
<text x="186.7" y="39.6">5</text>
<text x="198.5" y="37.2">7</text>
<text x="158.5" y="53.6">2</text>
<text x="165.5" y="53.6">4</text>
<text x="247.9" y="53.6">9</text>
<text x="158.5" y="58.3">3</text>
<text x="170.3" y="56">1</text>
<text x="210.2" y="58.3">14</text>
<text x="222" y="56">13</text>
<text x="236.1" y="56">8</text>
<text x="247.9" y="58.3">10</text>
<text x="165.5" y="60.7">11</text>
<text x="222" y="60.7">12</text>
<text x="210.2" y="84.2">9</text>
<text x="210.2" y="88.8">10</text>
<text x="217.3" y="84.2">11</text>
<text x="222" y="86.5">7</text>
<text x="217.3" y="91.2">6,8</text>
<text x="210.2" y="112.4">4</text>
<text x="210.2" y="117">5</text>
<text x="217.3" y="119.4">3</text>
<text x="222" y="114.7">12</text>
<text x="210.2" y="140.6">9</text>
<text x="217.3" y="140.6">11</text>
<text x="222" y="142.8">7</text>
<text x="210.2" y="145.2">10</text>
<text x="217.3" y="147.6">6,8</text>
<text x="264.3" y="189.8">2/2</text>
</g>
<g font-size="2.1">
<text x="46.1" y="22.9">1</text>
<text x="113.6" y="22.9">2</text>
<text x="181.1" y="22.9">3</text>
<text x="248.6" y="22.9">4</text>
<text x="14.3" y="42.8">D</text>
<text x="280.1" y="42.8">D</text>
<text x="14.3" y="87.5">C</text>
<text x="280.1" y="87.5">C</text>
<text x="14.3" y="132.1">B</text>
<text x="280.1" y="132.1">B</text>
<text x="14.3" y="176.7">A</text>
<text x="197.3" y="175.5">Title</text>
<text x="280.1" y="176.7">A</text>
<text x="197.3" y="182.6">Size</text>
<text x="209" y="182.6">Number</text>
<text x="256.1" y="182.6">Revision</text>
<text x="197.3" y="189.6">Date:</text>
<text x="197.3" y="192">File:</text>
<text x="198.5" y="186.1">A4</text>
<text x="207.9" y="189.6">6-Jan-2012</text>
<text x="207.9" y="192">D:\变频器\tu20111110\日本变频器图纸.ddb</text>
<text x="244.3" y="189.6">Sheet</text>
<text x="244.3" y="192">Drawn By:</text>
<text x="250.9" y="189.6">of</text>
<text x="46.1" y="196.6">1</text>
<text x="113.6" y="196.6">2</text>
<text x="181.1" y="196.6">3</text>
<text x="248.6" y="196.6">4</text>
</g>
<g font-size="2.1" fill="#800000">
<text x="36.5" y="28.7">VU+</text>
<text x="97.8" y="28.7">RU1</text>
<text x="25.9" y="35.7">+5.2V</text>
<text x="144.6" y="31.1">-13V</text>
<text x="41.7" y="38.1">CT1</text>
<text x="41.7" y="40.5">CT2</text>
<text x="100.2" y="38.1">RU2</text>
<text x="158.1" y="38.1">V1</text>
<text x="20.2" y="51.1">VCC</text>
<text x="64.9" y="51.1">VU+</text>
<text x="138" y="52.2">CT3</text>
<text x="163.4" y="48.7">+13V</text>
<text x="186" y="53.4">B</text>
<text x="267.1" y="52.2">CT1</text>
<text x="81.4" y="59.3">G1</text>
<text x="138" y="59.3">CT4</text>
<text x="206.2" y="59.3">F</text>
<text x="267.1" y="59.3">CT2</text>
<text x="65.1" y="65.1">VU-</text>
<text x="164.4" y="65.1">V1</text>
<text x="235.4" y="60.5">A</text>
<text x="20.2" y="69.8">VCC</text>
<text x="28.2" y="66.3">G1'</text>
<text x="64.9" y="69.8">VV+</text>
<text x="253.1" y="75.7">V+</text>
<text x="65.1" y="83.9">VV-</text>
<text x="81.4" y="78.1">G3</text>
<text x="216.2" y="79.2">V+</text>
<text x="257" y="79.2">+5.2V</text>
<text x="20.2" y="88.6">VCC</text>
<text x="28.2" y="85.1">G3'</text>
<text x="64.7" y="88.6">VW+</text>
<text x="130.7" y="85.1">U</text>
<text x="274.2" y="87.5">C</text>
<text x="216.3" y="95.7">V-</text>
<text x="81.4" y="96.9">G5</text>
<text x="177.1" y="96.9">V-</text>
<text x="224.8" y="101.5">VREF</text>
<text x="28.2" y="103.9">G5'</text>
<text x="64.9" y="102.7">VW-</text>
<text x="253.1" y="103.9">V+</text>
<text x="257" y="107.4">+5.2V</text>
<text x="36" y="110.9">VW+</text>
<text x="130.7" y="113.3">V</text>
<text x="274.2" y="115.6">D</text>
<text x="25.9" y="120.3">+5.2V</text>
<text x="41.7" y="122.7">CT3</text>
<text x="41.7" y="125">CT4</text>
<text x="95.5" y="122.7">RW1</text>
<text x="177.1" y="125">V-</text>
<text x="216.3" y="123.9">V-</text>
<text x="93.1" y="129.7">RW2</text>
<text x="224.8" y="129.7">VREF</text>
<text x="20.2" y="133.2">VCC</text>
<text x="65.6" y="133.2">V+</text>
<text x="216.2" y="135.6">V+</text>
<text x="253.1" y="132.1">V+</text>
<text x="257" y="133.2">+5.2V</text>
<text x="81.4" y="141.5">G2</text>
<text x="130.3" y="141.5">W</text>
<text x="274.2" y="141.5">E</text>
<text x="28.2" y="148.5">G2'</text>
<text x="65.9" y="147.3">V-</text>
<text x="136.1" y="149.7">SC</text>
<text x="20.2" y="152">VCC</text>
<text x="65.6" y="152">V+</text>
<text x="177.1" y="153.2">V-</text>
<text x="216.3" y="152">V-</text>
<text x="81.4" y="160.3">G4</text>
<text x="96.7" y="160.3">PX</text>
<text x="107.9" y="156.7">V+</text>
<text x="224.8" y="157.9">VREF</text>
<text x="28.2" y="167.3">G4'</text>
<text x="65.9" y="166.1">V-</text>
<text x="20.2" y="170.8">VCC</text>
<text x="65.6" y="170.8">V+</text>
<text x="97.1" y="172">F0</text>
<text x="81.4" y="179">G6</text>
<text x="153.1" y="174.3">V+</text>
<text x="184.8" y="174.3">VREF</text>
<text x="65.9" y="184.9">V-</text>
<text x="28.2" y="186.1">G6'</text>
<text x="181.1" y="189.6">V-</text>
</g>
<g font-size="2.1" fill="#000080">
<text x="45.6" y="26.9">R90</text>
<text x="57.4" y="26.9">R158</text>
<text x="71.3" y="25.4">ZD10</text>
<text x="73.6" y="29.6">5.1V</text>
<text x="153.8" y="29.2">R106</text>
<text x="165.4" y="27.8">ZD12</text>
<text x="45.6" y="30.6">300R</text>
<text x="50.3" y="34.6">1</text>
<text x="55" y="32.3">IC5</text>
<text x="57.4" y="30.6">300R</text>
<text x="64.4" y="34.6">8</text>
<text x="78.3" y="32.3">C70</text>
<text x="78.3" y="34.6">CAP</text>
<text x="153.8" y="32.9">510R</text>
<text x="165.4" y="34.4">5.1V</text>
<text x="36.2" y="39">C74</text>
<text x="36.2" y="41.4">CAP</text>
<text x="50.3" y="36.9">2</text>
<text x="50.3" y="39.3">3</text>
<text x="50.3" y="41.7">4</text>
<text x="64.4" y="41.7">5</text>
<text x="64.4" y="39.3">6</text>
<text x="64.4" y="36.9">7</text>
<text x="73.8" y="41.4">C72</text>
<text x="83.2" y="36.3">R92</text>
<text x="83.2" y="40">68R</text>
<text x="170" y="36.9">C76</text>
<text x="170" y="39.3">CAP</text>
<text x="215" y="40.9">R103</text>
<text x="55" y="46.3">A7840</text>
<text x="73.8" y="43.8">CAP</text>
<text x="160.9" y="43.3">R101</text>
<text x="160.9" y="47">13K</text>
<text x="191.2" y="43.8">IC7B</text>
<text x="191.2" y="46.6">C4074G</text>
<text x="215" y="44.7">30K</text>
<text x="240.8" y="43.3">R100</text>
<text x="240.8" y="47">13K</text>
<text x="24.5" y="52.7">R60</text>
<text x="50.3" y="53.4">1</text>
<text x="50.3" y="51.1">PC4</text>
<text x="64.4" y="53.4">8</text>
<text x="69.2" y="52.7">R74</text>
<text x="146.7" y="50.3">R95</text>
<text x="215" y="48">R104</text>
<text x="215" y="51.7">30K</text>
<text x="238.3" y="50.8">IC7C</text>
<text x="254.9" y="50.3">R96</text>
<text x="24.5" y="56.4">300R</text>
<text x="50.3" y="55.7">2</text>
<text x="50.3" y="58.1">3</text>
<text x="64.4" y="58.1">6</text>
<text x="64.4" y="55.7">7</text>
<text x="69.2" y="56.4">7.5K</text>
<text x="146.7" y="54.1">10K</text>
<text x="146.7" y="57.3">R97</text>
<text x="226.7" y="55">R102</text>
<text x="226.7" y="58.8">30K</text>
<text x="254.9" y="57.3">R94</text>
<text x="254.9" y="54.1">10K</text>
<text x="34.5" y="62.8">R67</text>
<text x="34.5" y="65.1">560R</text>
<text x="40.9" y="62.5">C50</text>
<text x="40.9" y="64.9">CAP</text>
<text x="50.3" y="60.5">4</text>
<text x="55" y="65.1">A4506V</text>
<text x="64.4" y="60.5">5</text>
<text x="146.7" y="61.1">10K</text>
<text x="159.2" y="65.1">R99</text>
<text x="170" y="60.2">IC7A</text>
<text x="170" y="63">C4074G</text>
<text x="212.3" y="62.5">IC7D</text>
<text x="212.3" y="65.4">C4074G</text>
<text x="225" y="65.1">R105</text>
<text x="238.3" y="63">C4074G</text>
<text x="251" y="62.8">R98</text>
<text x="251" y="65.1">13K</text>
<text x="254.9" y="61.1">10K</text>
<text x="24.5" y="71.5">R61</text>
<text x="50.3" y="69.8">PC5</text>
<text x="69.2" y="71.5">R75</text>
<text x="159.2" y="67.5">13K</text>
<text x="225" y="67.5">10K</text>
<text x="24.5" y="75.2">300R</text>
<text x="50.3" y="72.2">1</text>
<text x="50.3" y="74.5">2</text>
<text x="50.3" y="76.9">3</text>
<text x="64.4" y="76.9">6</text>
<text x="64.4" y="74.5">7</text>
<text x="64.4" y="72.2">8</text>
<text x="69.2" y="75.2">7.5K</text>
<text x="240.8" y="73.8">R110</text>
<text x="240.8" y="77.6">1.5K</text>
<text x="34.5" y="81.5">R68</text>
<text x="34.5" y="83.9">560R</text>
<text x="40.9" y="81.3">C51</text>
<text x="40.9" y="83.7">CAP</text>
<text x="50.3" y="79.2">4</text>
<text x="55" y="83.9">A4506V</text>
<text x="64.4" y="79.2">5</text>
<text x="137.3" y="83.2">R140</text>
<text x="149.1" y="83.2">R143</text>
<text x="160.9" y="83.2">R146</text>
<text x="172.6" y="83.2">R149</text>
<text x="203.2" y="83.2">R155</text>
<text x="232.1" y="79.2">R124</text>
<text x="232.1" y="81.5">1K</text>
<text x="243.2" y="81.5">1</text>
<text x="243.2" y="83.9">2</text>
<text x="247.9" y="83.9">PC12</text>
<text x="257.3" y="83.9">7</text>
<text x="257.3" y="81.5">8</text>
<text x="266.7" y="80.9">R113</text>
<text x="50.3" y="88.6">PC6</text>
<text x="137.3" y="87">180K</text>
<text x="149.1" y="87">150K</text>
<text x="160.9" y="87">150K</text>
<text x="172.6" y="87">110K</text>
<text x="199.2" y="88.6">R127</text>
<text x="203.2" y="87">1K</text>
<text x="243.2" y="86.3">3</text>
<text x="243.2" y="88.6">4</text>
<text x="247.9" y="86.3">2611V</text>
<text x="257.3" y="88.6">5</text>
<text x="257.3" y="86.3">6</text>
<text x="262" y="85.5">R152</text>
<text x="262" y="89.3">0R</text>
<text x="266.7" y="84.6">820R</text>
<text x="24.5" y="90.3">R62</text>
<text x="24.5" y="94">300R</text>
<text x="50.3" y="90.9">1</text>
<text x="50.3" y="93.3">2</text>
<text x="50.3" y="95.7">3</text>
<text x="64.4" y="95.7">6</text>
<text x="64.4" y="93.3">7</text>
<text x="64.4" y="90.9">8</text>
<text x="69.2" y="90.3">R76</text>
<text x="69.2" y="94">7.5K</text>
<text x="184.1" y="93.1">ZD19</text>
<text x="184.1" y="95.4">8.5V</text>
<text x="193.8" y="90.7">C85</text>
<text x="193.8" y="93.1">CAP</text>
<text x="199.2" y="90.9">11K</text>
<text x="221.7" y="93.1">IC3B</text>
<text x="221.7" y="95.9">C319C</text>
<text x="34.5" y="100.3">R69</text>
<text x="40.9" y="100.1">C52</text>
<text x="50.3" y="98">4</text>
<text x="64.4" y="98">5</text>
<text x="205.3" y="98">C122</text>
<text x="215" y="99.7">R134</text>
<text x="34.5" y="102.7">560R</text>
<text x="40.9" y="102.5">CAP</text>
<text x="55" y="102.7">A4506V</text>
<text x="75.9" y="105.3">ZD11</text>
<text x="205.3" y="105.1">CAP</text>
<text x="215" y="103.4">1K</text>
<text x="232.1" y="107.4">R125</text>
<text x="240.8" y="102">R111</text>
<text x="240.8" y="105.8">1.5K</text>
<text x="45.6" y="109.1">R91</text>
<text x="45.6" y="112.8">300R</text>
<text x="57.4" y="109.1">R159</text>
<text x="57.4" y="112.8">300R</text>
<text x="75.9" y="111.9">5.1V</text>
<text x="137.3" y="111.4">R141</text>
<text x="149.1" y="111.4">R144</text>
<text x="160.9" y="111.4">R147</text>
<text x="172.6" y="111.4">R150</text>
<text x="203.2" y="111.4">R156</text>
<text x="232.1" y="109.7">1K</text>
<text x="243.2" y="109.7">1</text>
<text x="243.2" y="112.1">2</text>
<text x="247.9" y="112.1">PC13</text>
<text x="257.3" y="112.1">7</text>
<text x="257.3" y="109.7">8</text>
<text x="262" y="113.7">R153</text>
<text x="266.7" y="109.1">R114</text>
<text x="266.7" y="112.8">820R</text>
<text x="50.3" y="119.1">1</text>
<text x="55" y="116.8">IC6</text>
<text x="64.4" y="119.1">8</text>
<text x="80.7" y="114.5">C71</text>
<text x="80.7" y="116.8">CAP</text>
<text x="137.3" y="115.2">180K</text>
<text x="149.1" y="115.2">150K</text>
<text x="160.9" y="115.2">150K</text>
<text x="172.6" y="115.2">110K</text>
<text x="193.8" y="118.9">C86</text>
<text x="199.2" y="116.8">R128</text>
<text x="199.2" y="119.1">11K</text>
<text x="203.2" y="115.2">1K</text>
<text x="224.1" y="118.9">IC8A</text>
<text x="243.2" y="114.5">3</text>
<text x="243.2" y="116.8">4</text>
<text x="247.9" y="114.5">2611V</text>
<text x="257.3" y="116.8">5</text>
<text x="257.3" y="114.5">6</text>
<text x="262" y="117.5">0R</text>
<text x="36.2" y="123.6">C75</text>
<text x="36.2" y="125.9">CAP</text>
<text x="50.3" y="121.5">2</text>
<text x="50.3" y="123.9">3</text>
<text x="64.4" y="123.9">6</text>
<text x="64.4" y="121.5">7</text>
<text x="73.8" y="125.9">C73</text>
<text x="78.6" y="120.7">R93</text>
<text x="78.6" y="124.6">68R</text>
<text x="184.1" y="121.3">ZD20</text>
<text x="184.1" y="123.6">8.5V</text>
<text x="193.8" y="121.3">CAP</text>
<text x="224.1" y="121.8">C319C</text>
<text x="50.3" y="126.2">4</text>
<text x="55" y="130.9">A7840</text>
<text x="64.4" y="126.2">5</text>
<text x="73.8" y="128.3">CAP</text>
<text x="205.3" y="126.2">C123</text>
<text x="215" y="127.9">R135</text>
<text x="215" y="131.6">1K</text>
<text x="240.8" y="130.1">R112</text>
<text x="24.5" y="134.9">R63</text>
<text x="50.3" y="135.6">1</text>
<text x="50.3" y="137.9">2</text>
<text x="50.3" y="133.2">PC7</text>
<text x="64.4" y="137.9">7</text>
<text x="64.4" y="135.6">8</text>
<text x="69.2" y="134.9">R77</text>
<text x="205.3" y="133.2">CAP</text>
<text x="232.1" y="135.6">R126</text>
<text x="232.1" y="137.9">1K</text>
<text x="240.8" y="134">1.5K</text>
<text x="243.2" y="135.6">1</text>
<text x="243.2" y="137.9">2</text>
<text x="247.9" y="137.9">PC11</text>
<text x="257.3" y="137.9">7</text>
<text x="257.3" y="135.6">8</text>
<text x="266.7" y="134.9">R115</text>
<text x="24.5" y="138.6">300R</text>
<text x="50.3" y="140.3">3</text>
<text x="50.3" y="142.6">4</text>
<text x="64.4" y="142.6">5</text>
<text x="64.4" y="140.3">6</text>
<text x="69.2" y="138.6">7.5K</text>
<text x="137.3" y="139.5">R142</text>
<text x="137.3" y="143.4">180K</text>
<text x="149.1" y="139.5">R145</text>
<text x="149.1" y="143.4">150K</text>
<text x="160.9" y="139.5">R148</text>
<text x="160.9" y="143.4">150K</text>
<text x="172.6" y="139.5">R151</text>
<text x="172.6" y="143.4">110K</text>
<text x="203.2" y="139.5">R157</text>
<text x="203.2" y="143.4">1K</text>
<text x="243.2" y="140.3">3</text>
<text x="243.2" y="142.6">4</text>
<text x="247.9" y="140.3">2611V</text>
<text x="257.3" y="142.6">5</text>
<text x="257.3" y="140.3">6</text>
<text x="262" y="139.5">R154</text>
<text x="262" y="143.4">0R</text>
<text x="266.7" y="138.6">820R</text>
<text x="34.5" y="145">R70</text>
<text x="34.5" y="147.3">560R</text>
<text x="40.9" y="144.7">C53</text>
<text x="40.9" y="147.1">CAP</text>
<text x="55" y="147.3">A4506V</text>
<text x="184.1" y="149.5">ZD21</text>
<text x="193.8" y="147.1">C87</text>
<text x="193.8" y="149.5">CAP</text>
<text x="199.2" y="145">R129</text>
<text x="199.2" y="147.3">11K</text>
<text x="221.7" y="149.5">IC8B</text>
<text x="24.5" y="153.7">R64</text>
<text x="50.3" y="154.4">1</text>
<text x="50.3" y="152">PC8</text>
<text x="64.4" y="154.4">8</text>
<text x="69.2" y="153.7">R78</text>
<text x="184.1" y="151.8">8.5V</text>
<text x="205.3" y="154.4">C124</text>
<text x="221.7" y="152.2">C319C</text>
<text x="24.5" y="157.4">300R</text>
<text x="50.3" y="156.7">2</text>
<text x="50.3" y="159.1">3</text>
<text x="50.3" y="161.4">4</text>
<text x="64.4" y="161.4">5</text>
<text x="64.4" y="159.1">6</text>
<text x="64.4" y="156.7">7</text>
<text x="69.2" y="157.4">7.5K</text>
<text x="138" y="156.7">R56</text>
<text x="138" y="159.1">100R</text>
<text x="205.3" y="161.4">CAP</text>
<text x="215" y="156.1">R136</text>
<text x="215" y="159.8">1K</text>
<text x="34.5" y="163.8">R71</text>
<text x="34.5" y="166.1">560R</text>
<text x="40.9" y="163.5">C54</text>
<text x="40.9" y="165.9">CAP</text>
<text x="55" y="166.1">A4506V</text>
<text x="109.8" y="163.8">R55</text>
<text x="109.8" y="166.1">560R</text>
<text x="120.6" y="164.9">PC3</text>
<text x="24.5" y="172.5">R65</text>
<text x="50.3" y="173.2">1</text>
<text x="50.3" y="170.8">PC9</text>
<text x="64.4" y="173.2">8</text>
<text x="69.2" y="172.5">R79</text>
<text x="139.7" y="168.2">C77</text>
<text x="139.7" y="170.6">CAP</text>
<text x="160.9" y="172.5">R137</text>
<text x="24.5" y="176.2">300R</text>
<text x="50.3" y="175.5">2</text>
<text x="50.3" y="177.9">3</text>
<text x="64.4" y="177.9">6</text>
<text x="64.4" y="175.5">7</text>
<text x="69.2" y="176.2">7.5K</text>
<text x="120.6" y="174.3">NEC2561</text>
<text x="160.9" y="176.2">2K</text>
<text x="34.5" y="182.6">R72</text>
<text x="34.5" y="184.9">560R</text>
<text x="40.9" y="182.3">C55</text>
<text x="40.9" y="184.7">CAP</text>
<text x="50.3" y="180.2">4</text>
<text x="55" y="184.9">A4506V</text>
<text x="64.4" y="180.2">5</text>
<text x="172.6" y="180">C103</text>
<text x="172.6" y="182.3">CAP</text>
<text x="184.1" y="182.3">ZD13</text>
<text x="184.1" y="184.7">5.1V</text>
<text x="264.3" y="192">李和明</text>
</g>
</svg>
